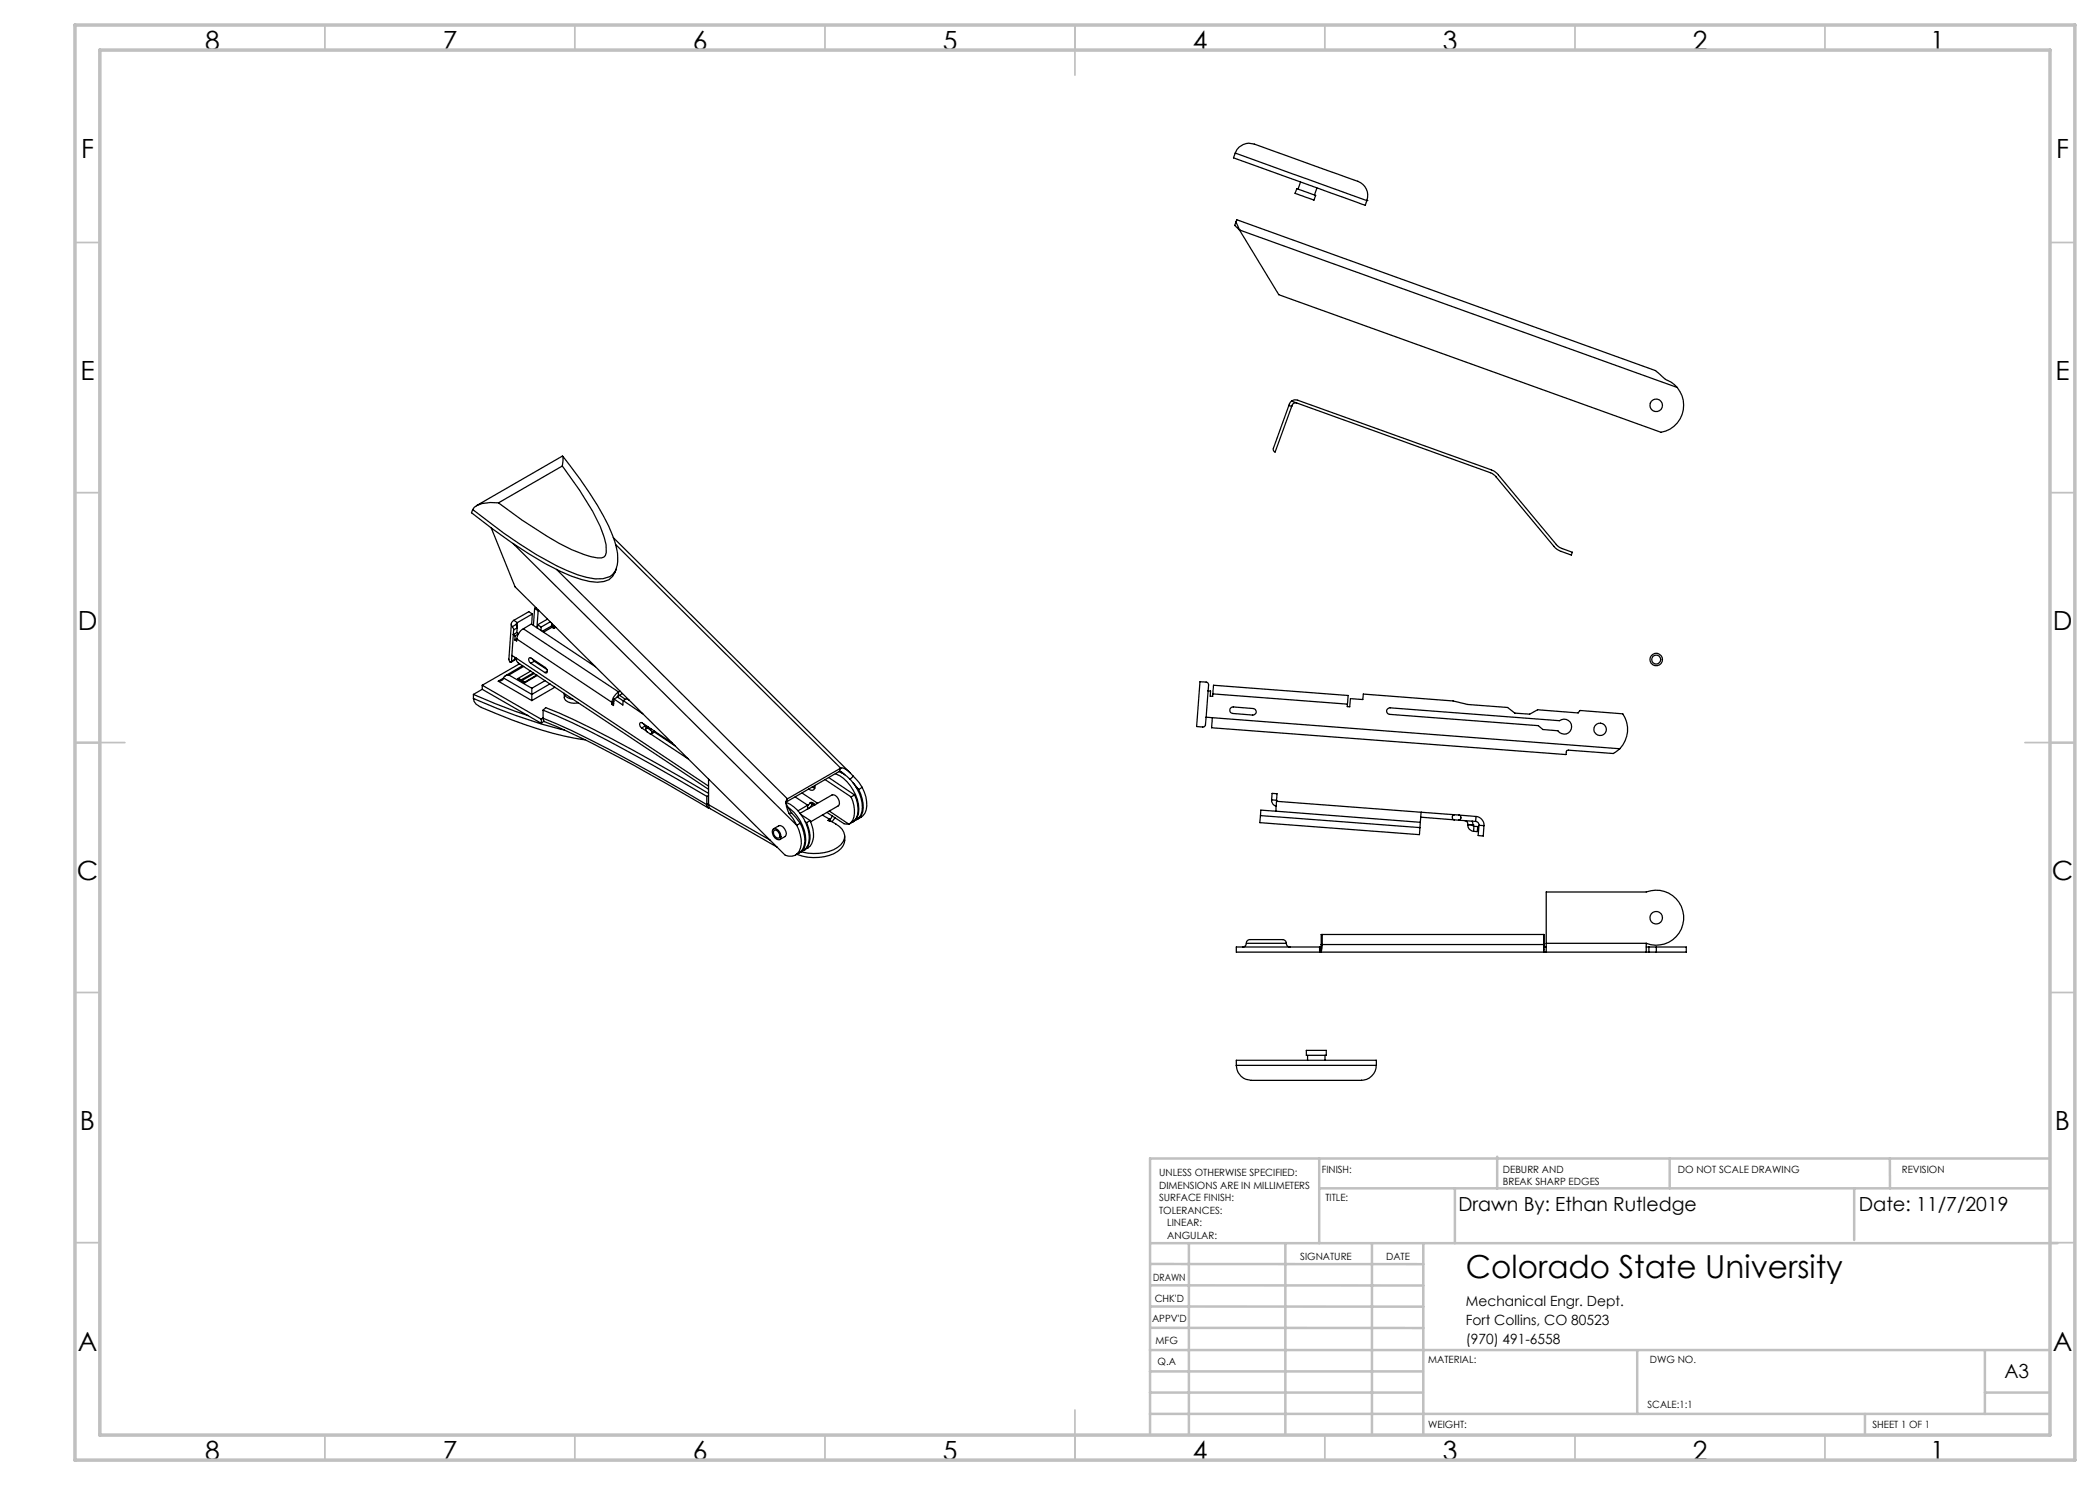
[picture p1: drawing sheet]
<svg xmlns="http://www.w3.org/2000/svg" width="420mm" height="297mm" viewBox="0 0 420 297" stroke-linecap="round" stroke-linejoin="round" font-family="sans-serif">
<g fill="none" stroke="#c0c0c0" stroke-width=".35">
<path d="M65 5v5M115 5v5M165 5v5M215 5v10M265 5v5M315 5v5M365 5v5M15 48.5h5M410 48.5h5M15 98.5h5M410 98.5h5M15 148.5h10"/>
<path d="M405 148.5h10M15 198.5h5M410 198.5h5M15 248.5h5M410 248.5h5M65 287v5M115 287v5M165 287v5M215 282v10M265 287v5M315 287v5M365 287v5"/>
</g>
<g fill="none" stroke="#c0c0c0" stroke-width=".5">
<path d="M263.8 231.7v16.9M263.8 237.7h146.2M291 237.7v10.9M299.4 231.3v6.4M333.9 231.7v6M370.8 237.7v10.3M378 231.7v6M410 231.7h-180v55.2M230.1 248.6h181.4M230.1 257.1h54.6M230.1 252.8h54.6M237.8 248.8v38.2"/>
<path d="M257.1 248.6v38.2M274.4 248.8v38.2M284.7 248.6v38.2M230 278.5h54.6M230 274.3h54.6M230 270h180M230 265.6h54.7M230.1 261.3h54.6M327.4 270v12.8M397 278.5h13M397 270v12.8M230 282.8h180"/>
<path d="M373 282.8v4.2"/>
</g>
<path d="M15 5h400v287h-400zM20 10h390v277h-390z" fill="none" stroke="#c0c0c0" stroke-width=".7"/>
<g fill="none" stroke="#000" stroke-width=".25">
<path d="M247.1 30.6a2.99 2.99 0 0 1 3.8-1.8l20.1 7.3a3.1 3.1 0 0 1 2.4 4M247.1 30.6l-.4 1 25.6 9.2 .7 .3 .4-1M247.1 30.6l26.3 9.5M259.4 37.7l3.7 1.4-.3 .9-3.8-1.3zM260.1 36.4l-.5 1.4M263.4 37.6l-.5 1.4M247.2 44.4l.7 1.6M247.2 44.4l.2-.4 83.7 30.1 2 1.8 1.1 .5 1.3 1.1M247.2 44.4l-.3 .7 1 .9M247.9 46l7.9 12.9 76.4 27.6a5.5 5.5 0 0 0 3.3-9M247.9 46l87.6 31.5M247.9 46h.1"/>
<path d="M273.4 40.1h.1M112.5 93.2l3.4 4.8 2.6 4.3a15.6 15.6 0 0 1 2.7 8.2 1.03 1.03 0 0 1-.9 1.1 13.5 13.5 0 0 1-6-1.7 85.3 85.3 0 0 1-14.6-9.3M112.5 93.2l.1-1.1-.1-.9-17.2 9.9M112.5 93.2l-12.8 7.4M112.6 91.3a71.7 71.7 0 0 1 9.8 15.6 9.5 9.5 0 0 1 .8 6.9M257.8 81.1l-3.1 8.6a.59 .59 0 0 0 .3 .7l3.3-9.1M257.8 81.1l.5 .2M258.3 80.2a1.3 1.3 0 0 1 1.2-.2l39.4 14.3 .6 .5 11.9 14.2 .5 .5 2.6 1-.2 .5-2.3-.8-1.1-.7-11.8-14.3-.7-.5zM258.3 80.2l-.5 .9M259.3 80.6a.68 .68 0 0 0-.9 .5l-.1 .2M94.5 101.9l-.2 .6a86.1 86.1 0 0 0 19.9 12.7 11.8 11.8 0 0 0 6.6 1.1 3.2 3.2 0 0 0 2.4-2.4M94.5 101.9a93 93 0 0 0 18.9 12.2 14.8 14.8 0 0 0 7.2 1.6 2.93 2.93 0 0 0 2.6-1.8"/>
<path d="M98.2 105.6l4.8 11.8 54.1 53.7a2.1 2.1 0 0 0 3-1.6 6.3 6.3 0 0 0-.8-4.4M99.7 100.6a6.1 6.1 0 0 0-4.8 .9l-.4 .4M102.6 108.7l56.7 56.4M111.3 113.9l46.2 45.9M122.7 107.5l47.3 47.1M123.1 108.9l45 44.7M94.7 138.9l4.3 1.8 6.6 2.4M94.7 139.7a2.13 2.13 0 0 0 1.6 1.8M94.7 139.7a103.3 103.3 0 0 0 18.2 6.3M94.7 138.9v.8M96.4 137.9l-1.7 1M96.4 137.1l11.9 6.8"/>
<path d="M96.4 137.1v.8M96.4 137.9l11.9 6.8M99.7 136.2l6.7 3.9M100.7 135.6a.95 .95 0 0 1-1 .6M100.7 135.6l5.7 3.3M100.7 135.6l-1 .6M101.8 135a.95 .95 0 0 0-1.1 .6M101.8 135l4.6 2.7M102.3 124.8l-.5 7.1 .3 .6 .2-.2M102.4 131.1l.9 .6M102.4 131.1l-.1 1.2M102.4 125.3l.3 .7"/>
<path d="M102.7 126.9l-.3 4.2M102.7 126.9l.3 .3M102.7 126v.9M102.8 124.1a.81 .81 0 0 0-.4 1.2M102.8 124.1l.7 .4M103 131.8l-.1 .2-.7 .5M103 127.2v.8M103 131.8l-.7 .5M103 131.5v.3M103 131.5h.1M103.3 124.9l.1 .7M103.3 124.9l-.9 .4"/>
<path d="M103.3 131.7v.5l.3 .3 38.1 25.4M103.3 131.7l38.4 25.5M103.4 127.8l-.1 .4-.3-.2M103.4 127.8l19 12.7M103.4 126.5l-.7 .4M103.4 126.5l.3 .2M103.4 127.7l-.4 .3M103.4 125.6l-.7 .4M103.4 125.6v.9M103.5 124.5l-.2 .4M103.5 124.5l-.1 .9M103.5 135.7l.4 .1 1.1 .6"/>
<path d="M103.5 135.7l1.5 .9M103.7 126.8l-.7 .4M103.9 132.7l-7.5 4.4M104.5 133.1l-3.5 2.1M104.7 125.8a2.87 2.87 0 0 0-1.3 2M104.7 125.8l19 12.6M104.7 125.8l1.6-1 12.8 8.5M104.7 133.3l-2.9 1.7M105 136.4v.2M106.2 132.6l-.4-.3a.53 .53 0 0 1 .1-.8l.3 .1 2.8 1.9 .4 .4 .1 .4-.2 .3-.3-.1M106.2 132.6l2.8 1.9M106.2 134.2l-2.7 1.5"/>
<path d="M106.4 138.9v1.2M106.4 137.7v1.2M106.5 122.8l-.2 2.1M106.5 122.8l-3 1.7M106.5 122.8l-.7-.5-3 1.8M106.5 131.8l.4 .5M106.7 134.6l-2.5 1.4M106.9 132.3l-.7 .3M106.9 132.3l2.5 1.6M106.9 134.7l-2.5 1.4M106.9 121.7l.7 .5M106.9 121.7l-.2 3.4"/>
<path d="M107.2 121.5l-.3 .2M107.4 135l-2.4 1.4M107.5 135.1l-2.5 1.5M107.5 125v.6M107.5 125l.7 .4M107.6 122.2l-.2 3.4M107.7 122.1l-.1 .1M108.2 125.4v.7M109 136.1l-2.6 1.6M109.5 134.2l-.5 .3M109.5 123.8l-2 1.2M110 136.8l-3.6 2.1"/>
<path d="M110.1 124.4l-1.9 1M110.3 125.2l.1 .2M110.3 125.2l-1.9 1.1M110.3 124.7v.6M110.3 124.7v.5M110.4 125.4l-1.7 1M110.6 125.2l.5 .3-.3 .2-.4-.3M110.6 125.2v.4M110.8 125.1l-.2 .1M111 137.4l-4.6 2.7M114.5 139.8a1.68 1.68 0 0 1-1.6-1.1v.8a2.03 2.03 0 0 0 2.5 1.1l.3-.1M122.8 139.8l1.8 1.2v-.9"/>
<path d="M122.8 139.8l-.1 1.3-.4-.2M122.8 139.8l.7-.4 1.1 .8M123.6 139.2l-.3 .3M123.7 138.4a2.93 2.93 0 0 0-1.3 2.1M123.7 138.4l-.1 .8M123.9 139.1l1.2 .8M124 138.2l-.3 .2M124.5 138.7l-.9 .5M241.6 138.2l.1-1.4a1.14 1.14 0 0 0-1.4-.4l-.3-.1-.7 9h.4a1.03 1.03 0 0 0 1.4-.3l.1-1.6M241.6 138.2l-.4 5.2M241.6 138.2h.5l-.1 1 .5 .1 .1-.5M242.6 138.8l.1-1.7 26.9 2-.1 1.7"/>
<path d="M242.6 138.8l26.9 2M96.3 141.5a79.2 79.2 0 0 0 20.7 6.5M108.3 143.9v.8M108.6 143.6a193.9 193.9 0 0 1 22.1 11.2l10.7 6.1M108.6 142a179.1 179.1 0 0 1 22.1 11.1l10.7 6.2M108.6 143.6l.3 .7M108.6 142l.5-.5a181.8 181.8 0 0 1 22.3 11.2l10.3 6M108.6 143.5l-.3 .4M108.6 142v1.6M108.8 144.2l-.5 .5M108.9 144.3l2.4 1 6 2.8 7.5 3.9 16.9 9.6-.3-.7M122.4 140.5l-.1 .4"/>
<path d="M122.7 140.6l-.4 .3M122.8 140.3l-.4 .2M124.6 140.1l4 2.7M125.9 140.1l-.6-.4-.7 .4M128.3 145.6l-.3-.4a.47 .47 0 0 1 .1-.7l.3 .1 6 4M128.3 145.6l1 .6M128.7 144.8l.3 .4M129 145.2l-.7 .4M129 145.2l.4 .2M129.4 145.6a.38 .38 0 0 0-.3 .3 .38 .38 0 0 0 .2 .4l.7 .5h.2l.2-.2M129.4 145.6l.7 .4M129.6 145.3l-.4 .2"/>
<path d="M129.7 145.4l-.3 .2M130.1 146l.3 .5M130.2 146.8l7.5 5M130.3 145.8l-.2 .2M130.4 146.5v.1M130.8 146.2l-.4 .3M130.9 146.4l4.1 2.8M131 146.3l-.6 .3M131.1 146.3l-.9 .5M141.4 159.3v1.6M141.7 155.8v5.1M141.7 159.1l-.3 .2"/>
<path d="M157.5 159.8a2.94 2.94 0 0 0 .3 2.9M157.5 159.8l-.3 .6M159 159.4l2.5 1.6M160.4 158.6l3.1 2.1M162.5 157.4l.4 .3M163 157.1a.71 .71 0 0 1-.3 .9 .71 .71 0 0 1-1-.2M165 155.9l5.2 3.5M165.7 155.5l5.2 3.5M167.1 154.7a8.1 8.1 0 0 1 4.6 8 2.17 2.17 0 0 1-1.2 1.7M167.8 154.3a8 8 0 0 1 4.6 7.9 2.53 2.53 0 0 1-1.8 2.2M167.9 154.3l.4 .1 .7 .6M167.9 154.3l-10.7 6.1"/>
<path d="M168.1 154.3l.4 .3M168.1 153.6a1.66 1.66 0 0 1 1.6 .6l1 1.1M168.1 153.6l-.2 .7M168.1 153.6l-10.6 6.2M170.2 159.4a5.2 5.2 0 0 1 0 5.1l-.4 .3M170.6 156.6l1.1 1.3M170.7 155.3l1.1 1.2 .6 1M170.7 155.3l-.7 .6M170.9 159a5.7 5.7 0 0 1 .4 4.6l-.4 .5-1.1 .7M170.9 159l-.7 .4M171.2 157.3l.5 .6M171.7 157.9a6 6 0 0 1 .6 5.1l-.9 .9"/>
<path d="M172.4 157.5a6.1 6.1 0 0 1 .6 5.1l-.8 .8-.7 .4M172.4 157.5l-.7 .4M241.2 143.4l1.3 .1M242.5 143.5l-.2 2.1 70.9 5.3v-.3a.45 .45 0 0 1 .5-.6l9 .7 1.3-.9M242.5 143.5l81.5 6.3M246.2 141.6l.5-.2 3.9 .3a.65 .65 0 0 1 .6 .7 .65 .65 0 0 1-.7 .6l-3.9-.3a.65 .65 0 0 1-.6-.4 .65 .65 0 0 1 .2-.7zM254.3 160a1.2 1.2 0 0 0 .9 1.3M254.3 160l.1-1.3h1l-.1 1.4M254.3 160l1 .1M269.5 140.8v.5l.4 .1 .2-1.7 2.5 .2 .1-1.1 17.9 1.4 2.9 .7 8 .6 1.5 1.1 2.9 .2 1.6-.8 8.1 .6 .4-.5 8.6 .7a5.5 5.5 0 0 1-.6 7M277.6 141.7l.4-.1 33.9 2.5a1.5 1.5 0 0 1 2.1 .3 1.5 1.5 0 0 1-.3 2.1 1.5 1.5 0 0 1-2.1-.3l-3-.3-.9-.8-29.8-2.2a.63 .63 0 0 1-.6-.5 .63 .63 0 0 1 .3-.7zM141.7 160.9l.4 .8 13.3 7.7"/>
<path d="M141.7 160.7l-.3 .2M141.7 160.9l12.3 7.1M154.7 165.8a1.43 1.43 0 0 1 1.3 2.1 1.45 1.45 0 0 1-1.3-2.1zM154.7 165.8l1.1-.6a1.44 1.44 0 0 1 1.2 2.1l-1 .6M154.9 166a1.04 1.04 0 0 1 .9 1.6 1.02 1.02 0 0 1-.9-1.6zM157.2 160.5a8 8 0 0 1 4.6 7.9 2.69 2.69 0 0 1-1.8 2.1M157.2 160.4v.4l.4 .7 .7 1.1M157.6 161.4a8.3 8.3 0 0 1 3.5 7.4 2.17 2.17 0 0 1-1.2 1.7M157.8 162.7l.7 .9 .8 1.5M158.3 162.6l1.8 2M158.3 162.6l-.5 .1M160 162.7l6.4-3.7a1.44 1.44 0 0 1 1.2 2.2l-5.5 3.2"/>
<path d="M160.1 164.6a5.9 5.9 0 0 1 .5 5.2l-.8 .8-.7 .4M160.1 164.6l-.8 .5M160.2 162.9l1.8 1.2M160.9 170h.1M160.9 170h-.1M161 164.4l.3 .1M161.3 164.5a5.1 5.1 0 0 1 0 5.1l-.4 .4M161.5 161l-1.9 1.2M161.5 161v.8M161.9 161.5l.1 .1M162 164.1a5.2 5.2 0 0 1 0 5.1l-1.1 .8M162 160.6l.5-.1 .6 .4"/>
<path d="M162 160.6l-.5 .4M162 164.1l-.7 .4M162 160.6l.5 .3M162.5 160.9l-.9 .8M162.6 160.7l.4 .3M162.7 160.7l-.2 .2M164.5 163l1.4 .9M165.4 162.5l3.4 2.2 1 .1M165.8 162.2l4 2.6M165.9 164.3l.2-.1a4.5 4.5 0 0 1 2.8 2.9 3.7 3.7 0 0 1-3.1 3.2 10.3 10.3 0 0 1-5.6 .1M165.9 163.9l-.3 .2 .3 .2M165.9 163.9v.4"/>
<path d="M166.4 163.2l-.5 .7M167 163.5l-.6 .9M168.9 167.2a3.2 3.2 0 0 1-2.1 3.5 9.8 9.8 0 0 1-7.5 .1M252.1 163.1l-.1 1.4 31.9 2.4 .1-1.4M252.1 163.1l31.9 2.4M255.2 162.2l.1-1.9 28.9 2.2M255.2 162.2l28.9 2.3M255.2 162.2l-3-.2-.1 1.1M255.3 160.1l.2 .2M284.1 164.5l-.1 1M284.2 163.4l7.5 .6M284.2 162.5l-.1 2"/>
<path d="M284.2 162.5l6.7 .4M290.9 162.9h-.1a.56 .56 0 0 0-.3 .9l.3 .2M290.9 162.9l.9 .1M291.7 164l3.4 .3M291.8 163a.53 .53 0 0 1 .4 .6 .53 .53 0 0 1-.5 .4M291.8 163l3.4 .3M292.9 164.1a.73 .73 0 0 1 .7 .8M293.6 164.9h.1M293.6 164.9a1.21 1.21 0 0 0 1.1 1.4M293.6 164.9l1 .1M294.5 164.2l.1 .8M294.6 165h.1"/>
<path d="M294.6 165l.2 .3M294.8 165.3l-.1 1M294.8 165.3h.8l-.1 1h-.8M295.1 164.3a.73 .73 0 0 1 .7 .8M295.2 163.3a1.75 1.75 0 0 1 1.6 1.8M295.2 163.3l-.1 1M295.8 165.1l-.2 2 1.1 .1 .1-2.1M295.8 165.1h1M249.3 188.7a.72 .72 0 0 1-.8 .7M249.3 188.7a.72 .72 0 0 1 .7-.8h6.5a.72 .72 0 0 1 .7 .8M249.3 188.7h7.9M257.2 188.7a.78 .78 0 0 0 .8 .7"/>
<path d="M263.9 189.4v1M264 189.4v1M264.1 190.4h44.7M264.1 189.4h-16.8v1h16.8M264.1 189.4v1M264.2 188.9l-.1 .5M264.2 188.9h.2M264.4 188.9l-.1 1.1-.2 .4M264.4 188.9h44.4M264.4 186.9h44.4M264.4 186.9v2M264.4 186.9h-.2v2"/>
<path d="M308.8 189.2v1.2M308.8 188.9v1.5M308.8 186.9v2M308.8 188.9h.1M308.8 190.4h22.5M308.8 189.4h.4M308.8 188.9v.3M309.2 188.7v1.7M309.2 188.7v-10.3h20a5.5 5.5 0 0 1 7.5 5.1 5.5 5.5 0 0 1-7.5 5.2M309.2 188.7h20M329.2 188.7v1.7M329.2 189.4h2.1"/>
<path d="M329.8 189.4v1M331.3 189.4h6v1h-6M331.3 189.4v1M247.3 213.1a3 3 0 0 0 3 3h21.9a3 3 0 0 0 3-3M247.3 213.1v-1h28v1M247.3 213.1h28M261.3 210.1h4v1h-4zM261.5 211.1v1M265 211.1v1"/>
<circle cx="331.2" cy="81.1" r="1.25"/>
<circle cx="331.2" cy="131.9" r=".9"/>
<circle cx="331.2" cy="131.9" r="1.24"/>
<circle cx="320" cy="145.9" r="1.25"/>
<circle cx="331.2" cy="183.5" r="1.25"/>
</g>
<text font-size="6.3" x="293.2" y="255.5">Colorado State University</text>
<g font-size="5.3">
<text x="41" y="9.9">8</text>
<text x="88.5" y="9.9">7</text>
<text x="138.5" y="9.9">6</text>
<text x="188.5" y="9.9">5</text>
<text x="238.5" y="9.9">4</text>
<text x="288.5" y="9.9">3</text>
<text x="338.5" y="9.9">2</text>
<text x="386" y="9.9">1</text>
<text x="16.2" y="31.7">F</text>
<text x="411.2" y="31.7">F</text>
<text x="16.1" y="75.9">E</text>
<text x="411.1" y="75.9">E</text>
<text x="15.5" y="125.9">D</text>
<text x="410.5" y="125.9">D</text>
<text x="15.4" y="175.9">C</text>
<text x="410.4" y="175.9">C</text>
<text x="16" y="225.9">B</text>
<text x="411" y="225.9">B</text>
<text x="15.5" y="270.2">A</text>
<text x="410.5" y="270.2">A</text>
<text x="41" y="291.9">8</text>
<text x="88.5" y="291.9">7</text>
<text x="138.5" y="291.9">6</text>
<text x="188.5" y="291.9">5</text>
<text x="238.5" y="291.9">4</text>
<text x="288.5" y="291.9">3</text>
<text x="338.5" y="291.9">2</text>
<text x="386" y="291.9">1</text>
</g>
<g font-size="3.9">
<text x="291.7" y="242.2">Drawn By: Ethan Rutledge</text>
<text x="371.7" y="242.2">Date: 11/7/2019</text>
<text x="400.9" y="275.5">A3</text>
</g>
<g font-size="2.8">
<text x="293.2" y="261.1">Mechanical Engr. Dept.</text>
<text x="293.2" y="264.9">Fort Collins, CO 80523</text>
<text x="293.2" y="268.7">(970) 491-6558</text>
</g>
<g font-size="2">
<text x="231.8" y="235.2">UNLESS OTHERWISE SPECIFIED:</text>
<text x="231.8" y="237.7">DIMENSIONS ARE IN MILLIMETERS</text>
<text x="264.4" y="234.6">FINISH:</text>
<text x="300.6" y="234.6">DEBURR AND</text>
<text x="300.6" y="237.1">BREAK SHARP EDGES</text>
<text x="335.6" y="234.6">DO NOT SCALE DRAWING</text>
<text x="380.4" y="234.6">REVISION</text>
<text x="231.8" y="240.2">SURFACE FINISH:</text>
<text x="231.8" y="242.7">TOLERANCES:</text>
<text x="233.4" y="245.2">LINEAR:</text>
<text x="265.1" y="240.2">TITLE:</text>
<text x="233.5" y="247.7">ANGULAR:</text>
<text x="260" y="251.9">SIGNATURE</text>
<text x="277.2" y="251.9">DATE</text>
<text x="230.6" y="256.1">DRAWN</text>
<text x="230.9" y="260.3">CHK'D</text>
<text x="230.4" y="264.4">APPV'D</text>
<text x="231.1" y="268.8">MFG</text>
<text x="231.5" y="273">Q.A</text>
<text x="285.6" y="272.5">MATERIAL:</text>
<text x="330" y="272.5">DWG NO.</text>
<text x="329.5" y="281.7">SCALE:1:1</text>
<text x="285.6" y="285.5">WEIGHT:</text>
<text x="374.5" y="285.6">SHEET 1 OF 1</text>
</g>
</svg>
